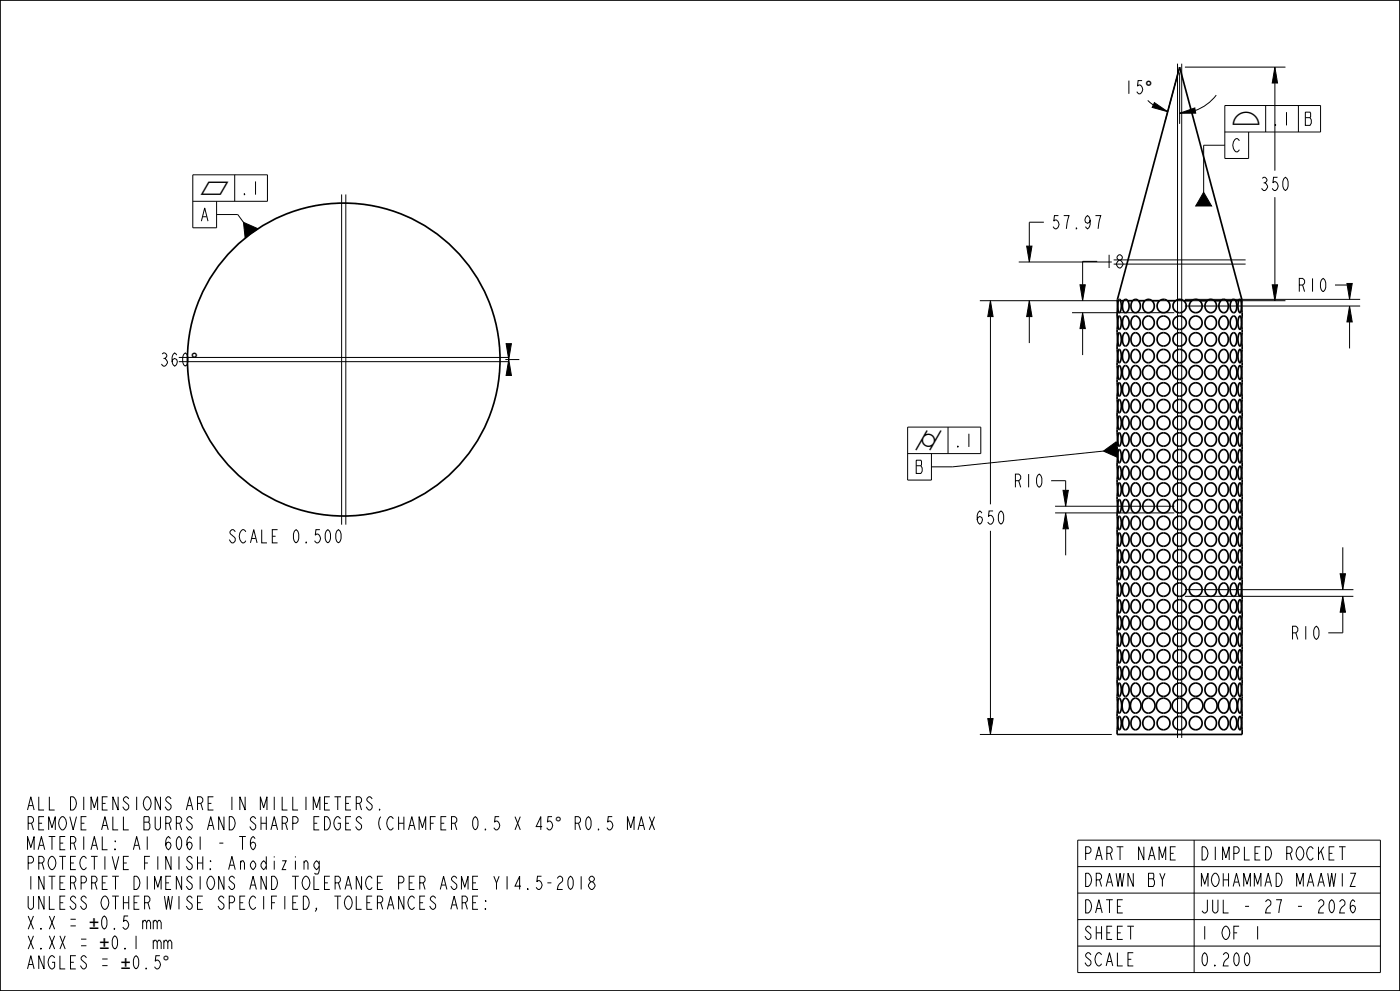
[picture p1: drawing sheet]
<svg xmlns="http://www.w3.org/2000/svg" width="420mm" height="297mm" viewBox="0 0 420 297" stroke-linecap="round" stroke-linejoin="round" font-family="sans-serif">
<g fill="#000">
<path d="M346.3 30.7l4 2.8-4.6-1.3zM353.9 33.9l4.5-1.6 .3 1.6zM382.5 20.1l.8 4.8h-1.6zM73 66.6l4.4 2-3.8 2.8zM308 73.8h1.6l-.8 4.7zM361.1 57.6l2.4 4.1h-4.8zM297.1 90.1l.8 4.8h-1.6zM308.8 90.1l.8 4.8h-1.6zM324.8 93.7l.8 4.8h-1.6zM324 85.4h1.6l-.8 4.7zM381.7 85.4h1.6l-.8 4.7zM404.9 91.7l.8 4.8h-1.6z"/>
<path d="M404.1 85h1.6l-.8 4.7zM151.8 103h1.6l-.8 4.8zM152.6 107.8l.8 4.7h-1.6zM331 135.2l3.9-2.8 .5 4.7zM318.9 147h1.6l-.8 4.7zM319.7 153.7l.8 4.8h-1.6zM402 172h1.6l-.8 4.7zM402.8 178.7l.8 4.8h-1.6zM296.3 215.4h1.6l-.8 4.7z"/>
</g>
<g fill="none" stroke="#000" stroke-width=".3">
<path d="M353.3 19.1v202.1M354.5 19.1v202.1M344.3 30.1l1.7 1.4M346.3 30.7l4 2.8-4.6-1.3zM353.5 21.7l-4 14.8M353.9 33.9l4.5-1.6 .3 1.6zM353.9 21.7v15.4M355.5 20.1h30.1M364.9 28.5a13.8 13.8 0 0 1-6.3 4.6M367.4 39.6h28.8v-8h-28.8v15.9h7.2v-7.9M379.7 31.6v8M382.5 20.1l.8 4.8h-1.6z"/>
<path d="M382.5 24.9v26.2M389.5 31.6v8M70.4 52.4v7.9M102.5 58.3v98.9M103.7 58.3v98.9M361.1 57.6l2.4 4.1h-4.8zM367.4 43.5h-6.3v14.1M382.5 59.1v26.3M57.8 60.3h22.4v-7.9h-22.4v15.9h7.2v-8M65 64.3h6.3l1.7 2.3M73 66.6l4.4 2-3.8 2.8zM305.6 78.5h27.9"/>
<path d="M308 73.8h1.6l-.8 4.7zM313.2 66.6h-4.4v7.2M329.2 78.3h-4.4v7.1M334.1 79.2h39.6M334.1 77.9h39.6M294 90.1h91.6M297.1 90.1l.8 4.8h-1.6zM297.1 94.9v56.2M308.8 90.1l.8 4.8h-1.6zM308.8 94.9v7.9M321.6 93.7h30.7M324 85.4h1.6l-.8 4.7z"/>
<path d="M324.8 93.7l.8 4.8h-1.6zM324.8 98.5v7.9M355.5 91.7h52.5M355.5 89.7h52.5M381.7 85.4h1.6l-.8 4.7zM400.5 85.4h4.4M404.1 85h1.6l-.8 4.7zM404.9 91.7l.8 4.8h-1.6zM404.9 96.5v7.9M53.6 108.4h99M53.6 107.1h99M151.6 107.8h4.2"/>
<path d="M151.8 103h1.6l-.8 4.8zM152.6 107.8l.8 4.7h-1.6zM272.3 135.9h21.9v-7.9h-21.9v15.9h7.1v-8M284.4 128v7.9M331 135.2l3.9-2.8 .5 4.7zM331 135.2l-45.2 4.7h-6.4M297.1 159.1v56.3M315.3 144.1h4.4v2.9M316.5 153.7h35.8M316.5 151.7h35.8M318.9 147h1.6l-.8 4.7zM319.7 153.7l.8 4.8h-1.6z"/>
<path d="M319.7 158.5v7.9M355.5 178.7h50.5M355.5 176.7h50.5M402 172h1.6l-.8 4.7zM402.8 178.7l.8 4.8h-1.6zM402.8 164v8M402.8 183.5v6.2h-4.3M296.3 215.4h1.6l-.8 4.7zM294 220.1h39.5M113.8 242.4l.2 .4h-.2zM165.6 244.7h-1.2l-.2 1.7 .4-.3a1.33 1.33 0 0 1 1.2 1.3 1.33 1.33 0 0 1-1.2 1.3l-.6-.6M323.3 251.8h90.8v39.7h-90.8z"/>
<path d="M323.3 259.7h90.8M358.2 251.8v39.7M145.6 272.2l.2 .3h-.2zM145.6 269.9h.2v.3zM176.9 264.6l.4-.3a1.16 1.16 0 0 1 1.2 1.1 1.16 1.16 0 0 1-1.2 1.2l-.4-.4a1.04 1.04 0 0 1 0-1.6zM177.3 264.3l-.6-.7a.91 .91 0 0 1 1-1l.6 .7v.3l-.6 .7M323.3 267.7h90.8M323.3 275.6h90.8M323.3 283.5h90.8"/>
</g>
<g fill="none" stroke="#000" stroke-width=".51">
<path d="M0 0h420v297h-420zM335.2 90.1l-.1 130h37.5v-130M335.2 90.1l18.7-70 18.7 70M335.2 90.1h.3M335.5 90.1l.4-.4 .2 .4M335.5 90.1l-.1 2.5 .4 1.1 .3-.5 .3-1-.3-2.1M335.6 94.8h.3l.2 .3 .3 1.4-.2 1.5-.4 .7-.3-.4-.1-1.2zM335.6 99.8h.3l.2 .3 .3 1.4-.2 1.5-.4 .7-.3-.4-.1-1.2zM336.1 90.1h1M337.1 90.1l.6-.4 .6 .4M337.1 90.1l-.3 1v1.3l.3 .9 .5 .4 .7-.4 .4-1v-1.2l-.4-1M337.2 94.9l.5-.2 .4 .3 .6 1.3-.2 1.6-.8 .8-.6-.3-.3-1.1v-1.4z"/>
<path d="M337.2 99.9l.4-.2 .5 .2 .6 1.4-.2 1.6-.8 .8-.6-.3-.3-1.1v-1.4zM338.3 90.1h1.5M339.8 90.1l.9-.4 .8 .4M339.8 90.1l-.5 1 .1 1.3 .4 .9 .8 .4 .9-.4 .5-1v-1.2l-.5-1M339.9 95.1l.6-.4 .6 .1 .6 .5 .3 .8-.1 1.6-.4 .6-.6 .4-.9-.2-.6-.9-.1-1.4zM341.5 90.1h2M343.4 95.2l.7-.4h.7l.7 .3 .6 .6 .1 1.6-.3 .7-.6 .5-1.3 .1-.9-.8-.2-1.4zM343.5 90.1l1-.4 1.1 .4M343.5 90.1l-.6 1v1.2l.6 1 1 .4 1-.4 .7-1v-1.2l-.6-1M345.6 90.1h2.3M347.9 90.1l.2-.1a1.88 1.88 0 0 1 2.1 .1M347.9 90.1l-.7 1v1.2l.7 1 1.1 .4 1.2-.4 .7-1v-1.2l-.7-1"/>
<path d="M350.2 90.1h2.5M352.7 90.1l1.2-.4 1.2 .4M352.7 90.1l-.7 1v1.2l.7 1 1.2 .4 1.2-.4 .7-1v-1.2l-.7-1M355.1 90.1h2.5M357.6 90.1a1.9 1.9 0 0 1 2.3 0M357.6 90.1l-.7 1v1.2l.7 1 1.1 .4 1.2-.4 .6-1 .1-1.2-.7-1M359.9 90.1h2.3M362.1 95.2l.6-.4 .7-.1 .7 .3 .5 .5 .3 .9v.9l-.4 .8-.5 .4-1.3 .1-.9-.8-.3-1.3zM362.2 90.1l-.6 1v1.2l.6 1 1.1 .4 1-.4 .6-1v-1.2l-.6-1M362.2 90.1l1-.4 1.1 .4M364.3 90.1h2M366.3 95.1l.5-.3h.6l.6 .3 .3 .7 .1 1.8-.4 .6-.5 .5-1-.2-.7-.9-.1-1.3z"/>
<path d="M366.3 90.1l-.6 1v1.2l.6 1 .8 .4 .8-.4 .5-.9v-1.3l-.4-1M366.3 90.1l.8-.4 .9 .4M368 90.1h1.5M369.5 90.1l-.4 1v1.2l.4 1 .6 .4 .6-.4 .3-.9v-1.3l-.3-1M369.5 90.1l.6-.4 .6 .4M369.6 95l.4-.3 .5 .1 .5 1.3-.1 1.8-.7 .8-.7-.4-.4-1.1v-1.2zM369.6 100l.4-.3 .5 .1 .5 1.3-.1 1.8-.7 .8-.7-.4-.4-1.1v-1.2zM370.7 90.1h1M371.7 90.1l-.3 2.1 .2 1 .4 .5 .4-1.1-.1-2.5M371.7 90.1l.2-.4 .4 .4M371.8 94.8l.4 .1 .2 1.3-.1 1.8-.3 .7-.4-.5-.2-1.3 .1-1.3zM371.8 99.8l.4 .1 .2 1.3-.1 1.8-.3 .7-.4-.5-.2-1.3 .1-1.3z"/>
<path d="M372.3 90.1h.3M335.6 109.6h.3l.2 .4 .3 1.4-.2 1.6-.4 .7-.3-.4-.2-1.3zM335.6 104.8h.3l.2 .3 .3 1.4-.2 1.5-.4 .7-.3-.4-.1-1.2zM335.6 114.8h.3l.2 .3 .3 1.4-.2 1.5-.4 .7-.3-.4-.1-1.2zM335.6 119.8h.3l.2 .3 .3 1.4-.2 1.5-.4 .7-.3-.4-.1-1.2zM337.2 109.8l.5-.2 .5 .2 .6 1.4-.3 1.7-.8 .8-.6-.3-.4-1.1 .1-1.6zM337.2 104.9l.4-.2 .5 .2 .6 1.4-.2 1.6-.8 .8-.6-.3-.3-1.1v-1.4zM337.2 114.9l.4-.2 .5 .2 .6 1.4-.2 1.6-.8 .8-.6-.3-.3-1.1v-1.4zM337.2 119.9l.4-.2 .5 .2 .6 1.4-.2 1.6-.8 .8-.6-.3-.3-1.1v-1.4zM339.8 109.9l.7-.3 .6 .1 .6 .5 .4 .8-.1 1.6-.5 .7-.6 .4-.9-.2-.6-1-.1-1.4zM339.9 100.1l.6-.4 .6 .1 .6 .5 .3 .8-.1 1.6-.4 .6-.6 .4-.9-.2-.6-.9-.1-1.4zM339.9 105.1l.6-.4 .6 .1 .6 .5 .3 .8-.1 1.6-.4 .6-.6 .4-.9-.2-.6-.9-.1-1.4z"/>
<path d="M339.9 115.1l.6-.4 .6 .1 .6 .5 .3 .8-.1 1.6-.4 .6-.6 .4-.9-.2-.6-.9-.1-1.4zM343.4 110l.7-.4h.8l.6 .3 .6 .7 .2 .8v.8l-.4 .7-.6 .6-1.3 .1-1-.8-.2-1.5zM343.4 100.2l.7-.4h.7l.7 .3 .6 .6 .1 1.6-.3 .7-.6 .5-1.3 .1-.9-.8-.2-1.4zM343.4 105.2l.7-.4h.7l.7 .3 .6 .6 .1 1.6-.3 .7-.6 .5-1.3 .1-.9-.8-.2-1.4zM343.4 115.2l.7-.4h.7l.7 .3 .6 .6 .1 1.6-.3 .7-.6 .5-1.3 .1-.9-.8-.2-1.4zM362 110.1l.6-.4 .8-.1 .7 .2 .5 .5 .4 .9v.9l-.4 .8-.5 .6-1.3 .2-1-.8-.4-1.5zM362.1 100.2l.6-.4 .7-.1 .7 .3 .5 .5 .3 .9v.9l-.4 .8-.5 .4-1.3 .1-.9-.8-.3-1.3zM362.1 105.2l.6-.4 .7-.1 .7 .3 .5 .5 .3 .9v.9l-.4 .8-.5 .4-1.3 .1-.9-.8-.3-1.3zM362.1 115.2l.6-.4 .7-.1 .7 .3 .5 .5 .3 .9v.9l-.4 .8-.5 .4-1.3 .1-.9-.8-.3-1.3zM366.2 110l.6-.4h.6l.6 .4 .4 .6v1.9l-.3 .7-.6 .5-1-.2-.8-1.1v-1.3zM366.3 100.1l.5-.3h.6l.6 .3 .3 .7 .1 1.8-.4 .6-.5 .5-1-.2-.7-.9-.1-1.3zM366.3 105.1l.5-.3h.6l.6 .3 .3 .7 .1 1.8-.4 .6-.5 .5-1-.2-.7-.9-.1-1.3z"/>
<path d="M366.3 115.1l.5-.3h.6l.6 .3 .3 .7 .1 1.8-.4 .6-.5 .5-1-.2-.7-.9-.1-1.3zM369.6 109.8l.4-.2 .5 .1 .5 1.1-.1 2-.2 .6-.5 .3-.7-.3-.5-1.2 .1-1.4zM369.6 105l.4-.3 .5 .1 .5 1.3-.1 1.8-.7 .8-.7-.4-.4-1.1v-1.2zM369.6 115l.4-.3 .5 .1 .5 1.3-.1 1.8-.7 .8-.7-.4-.4-1.1v-1.2zM369.6 120l.4-.3 .5 .1 .5 1.3-.1 1.8-.7 .8-.7-.4-.4-1.1v-1.2zM371.8 109.6l.4 .2 .2 1.3v1.9l-.4 .7-.4-.5-.2-1.3 .1-1.4zM371.8 104.8l.4 .1 .2 1.3-.1 1.8-.3 .7-.4-.5-.2-1.3 .1-1.3zM371.8 114.8l.4 .1 .2 1.3-.1 1.8-.3 .7-.4-.5-.2-1.3 .1-1.3zM371.8 119.8l.4 .1 .2 1.3-.1 1.8-.3 .7-.4-.5-.2-1.3 .1-1.3zM335.6 124.8h.3l.2 .3 .3 1.4-.2 1.5-.4 .7-.3-.4-.1-1.2zM335.6 129.8h.3l.2 .3 .3 1.4-.2 1.5-.4 .7-.3-.4-.1-1.2zM335.6 134.8h.3l.2 .3 .3 1.4-.2 1.5-.4 .7-.3-.4-.1-1.2z"/>
<path d="M335.6 139.8h.3l.2 .3 .3 1.4-.2 1.5-.4 .7-.3-.4-.1-1.2zM337.2 124.9l.5-.2 .4 .3 .6 1.3-.2 1.6-.8 .8-.6-.3-.3-1.1v-1.4zM337.2 129.9l.5-.2 .4 .3 .6 1.3-.2 1.6-.8 .8-.6-.3-.3-1.1v-1.4zM337.2 134.9l.4-.2 .5 .2 .6 1.4-.2 1.6-.8 .8-.6-.3-.3-1.1v-1.4zM337.2 139.9l.5-.2 .4 .3 .6 1.3-.2 1.6-.8 .8-.6-.3-.3-1.1v-1.4zM339.9 120.1l.6-.4 .6 .1 .6 .5 .3 .8-.1 1.6-.4 .6-.6 .4-.9-.2-.6-.9-.1-1.4zM339.9 125.1l.6-.4 .6 .1 .6 .5 .3 .8-.1 1.6-.4 .6-.6 .4-.9-.2-.6-.9-.1-1.4zM339.9 130.1l.6-.4 .6 .1 .6 .5 .3 .8-.1 1.6-.4 .6-.6 .4-.9-.2-.6-.9-.1-1.4zM339.9 135.1l.6-.4 .6 .1 .6 .5 .3 .8-.1 1.6-.4 .6-.6 .4-.9-.2-.6-.9-.1-1.4zM343.4 120.2l.7-.4h.7l.7 .3 .6 .6 .1 1.6-.3 .7-.6 .5-1.3 .1-.9-.8-.2-1.4zM343.4 125.2l.7-.4h.7l.7 .3 .6 .6 .1 1.6-.3 .7-.6 .5-1.3 .1-.9-.8-.2-1.4zM343.4 130.2l.7-.4h.7l.7 .3 .6 .6 .1 1.6-.3 .7-.6 .5-1.3 .1-.9-.8-.2-1.4z"/>
<path d="M343.4 135.2l.7-.4h.7l.7 .3 .6 .6 .1 1.6-.3 .7-.6 .5-1.3 .1-.9-.8-.2-1.4zM362.1 120.2l.6-.4 .7-.1 .7 .3 .5 .5 .3 .9v.9l-.4 .8-.5 .4-1.3 .1-.9-.8-.3-1.3zM362.1 125.2l.6-.4 .7-.1 .7 .3 .5 .5 .3 .9v.9l-.4 .8-.5 .4-1.3 .1-.9-.8-.3-1.3zM362.1 130.2l.6-.4 .7-.1 .7 .3 .5 .5 .3 .9v.9l-.4 .8-.5 .4-1.3 .1-.9-.8-.3-1.3zM362.1 135.2l.6-.4 .7-.1 .7 .3 .5 .5 .3 .9v.9l-.4 .8-.5 .4-1.3 .1-.9-.8-.3-1.3zM366.3 120.1l.5-.3h.6l.6 .3 .3 .7 .1 1.8-.4 .6-.5 .5-1-.2-.7-.9-.1-1.3zM366.3 125.1l.5-.3h.6l.6 .3 .3 .7 .1 1.8-.4 .6-.5 .5-1-.2-.7-.9-.1-1.3zM366.3 130.1l.5-.3h.6l.6 .3 .3 .7 .1 1.8-.4 .6-.5 .5-1-.2-.7-.9-.1-1.3zM366.3 135.1l.5-.3h.6l.6 .3 .3 .7 .1 1.8-.4 .6-.5 .5-1-.2-.7-.9-.1-1.3zM369.6 125l.4-.3 .5 .1 .5 1.3-.1 1.8-.7 .8-.7-.4-.4-1.1v-1.2zM369.6 130l.4-.3 .5 .1 .5 1.3-.1 1.8-.7 .8-.7-.4-.4-1.1v-1.2zM369.6 135l.4-.3 .5 .1 .5 1.3-.1 1.8-.7 .8-.7-.4-.4-1.1v-1.2z"/>
<path d="M369.6 140l.4-.3 .5 .1 .5 1.3-.1 1.8-.7 .8-.7-.4-.4-1.1v-1.2zM371.8 124.8l.4 .1 .2 1.3-.1 1.8-.3 .7-.4-.5-.2-1.3 .1-1.3zM371.8 129.8l.4 .1 .2 1.3-.1 1.8-.3 .7-.4-.5-.2-1.3 .1-1.3zM371.8 134.8l.4 .1 .2 1.3-.1 1.8-.3 .7-.4-.5-.2-1.3 .1-1.3zM371.8 139.8l.4 .1 .2 1.3-.1 1.8-.3 .7-.4-.5-.2-1.3 .1-1.3zM335.6 144.8h.3l.2 .3 .3 1.4-.2 1.5-.4 .7-.3-.4-.1-1.2zM335.6 149.8h.3l.2 .3 .3 1.4-.2 1.5-.4 .7-.3-.4-.1-1.2zM335.6 154.8h.3l.2 .3 .3 1.4-.2 1.5-.4 .7-.3-.4-.1-1.2zM335.6 159.8h.3l.2 .3 .3 1.4-.2 1.5-.4 .7-.3-.4-.1-1.2zM337.2 144.9l.5-.2 .4 .3 .6 1.3-.2 1.6-.8 .8-.6-.3-.3-1.1v-1.4zM337.2 149.9l.4-.2 .5 .2 .6 1.4-.2 1.6-.8 .8-.6-.3-.3-1.1v-1.4zM337.2 154.9l.5-.2 .4 .3 .6 1.3-.2 1.6-.8 .8-.6-.3-.3-1.1v-1.4z"/>
<path d="M337.2 159.9l.5-.2 .4 .3 .6 1.3-.2 1.6-.8 .8-.6-.3-.3-1.1v-1.4zM339.9 140.1l.6-.4 .6 .1 .6 .5 .3 .8-.1 1.6-.4 .6-.6 .4-.9-.2-.6-.9-.1-1.4zM339.9 145.1l.6-.4 .6 .1 .6 .5 .3 .8-.1 1.6-.4 .6-.6 .4-.9-.2-.6-.9-.1-1.4zM339.9 150.1l.6-.4 .6 .1 .6 .5 .3 .8-.1 1.6-.4 .6-.6 .4-.9-.2-.6-.9-.1-1.4zM339.9 155.1l.6-.4 .6 .1 .6 .5 .3 .8-.1 1.6-.4 .6-.6 .4-.9-.2-.6-.9-.1-1.4zM343.4 140.2l.7-.4h.7l.7 .3 .6 .6 .1 1.6-.3 .7-.6 .5-1.3 .1-.9-.8-.2-1.4zM343.4 145.2l.7-.4h.7l.7 .3 .6 .6 .1 1.6-.3 .7-.6 .5-1.3 .1-.9-.8-.2-1.4zM343.4 150.2l.7-.4h.7l.7 .3 .6 .6 .1 1.6-.3 .7-.6 .5-1.3 .1-.9-.8-.2-1.4zM343.4 155.2l.7-.4h.7l.7 .3 .6 .6 .1 1.6-.3 .7-.6 .5-1.3 .1-.9-.8-.2-1.4zM362.1 140.2l.6-.4 .7-.1 .7 .3 .5 .5 .3 .9v.9l-.4 .8-.5 .4-1.3 .1-.9-.8-.3-1.3zM362.1 145.2l.6-.4 .7-.1 .7 .3 .5 .5 .3 .9v.9l-.4 .8-.5 .4-1.3 .1-.9-.8-.3-1.3zM362.1 150.2l.6-.4 .7-.1 .7 .3 .5 .5 .3 .9v.9l-.4 .8-.5 .4-1.3 .1-.9-.8-.3-1.3z"/>
<path d="M362.1 155.2l.6-.4 .7-.1 .7 .3 .5 .5 .3 .9v.9l-.4 .8-.5 .4-1.3 .1-.9-.8-.3-1.3zM366.3 140.1l.5-.3h.6l.6 .3 .3 .7 .1 1.8-.4 .6-.5 .5-1-.2-.7-.9-.1-1.3zM366.3 145.1l.5-.3h.6l.6 .3 .3 .7 .1 1.8-.4 .6-.5 .5-1-.2-.7-.9-.1-1.3zM366.3 150.1l.5-.3h.6l.6 .3 .3 .7 .1 1.8-.4 .6-.5 .5-1-.2-.7-.9-.1-1.3zM366.3 155.1l.5-.3h.6l.6 .3 .3 .7 .1 1.8-.4 .6-.5 .5-1-.2-.7-.9-.1-1.3zM369.6 145l.4-.3 .5 .1 .5 1.3-.1 1.8-.7 .8-.7-.4-.4-1.1v-1.2zM369.6 150l.4-.3 .5 .1 .5 1.3-.1 1.8-.7 .8-.7-.4-.4-1.1v-1.2zM369.6 155l.4-.3 .5 .1 .5 1.3-.1 1.8-.7 .8-.7-.4-.4-1.1v-1.2zM369.6 160l.4-.3 .5 .1 .5 1.3-.1 1.8-.7 .8-.7-.4-.4-1.1v-1.2zM371.8 144.8l.4 .1 .2 1.3-.1 1.8-.3 .7-.4-.5-.2-1.3 .1-1.3zM371.8 149.8l.4 .1 .2 1.3-.1 1.8-.3 .7-.4-.5-.2-1.3 .1-1.3zM371.8 154.8l.4 .1 .2 1.3-.1 1.8-.3 .7-.4-.5-.2-1.3 .1-1.3z"/>
<path d="M371.8 159.8l.4 .1 .2 1.3-.1 1.8-.3 .7-.4-.5-.2-1.3 .1-1.3zM335.6 164.8h.3l.2 .3 .3 1.4-.2 1.5-.4 .7-.3-.4-.1-1.2zM335.6 179.8h.3l.2 .3 .3 1.4-.2 1.5-.4 .7-.3-.4-.1-1.2zM335.6 174.8h.3l.2 .3 .3 1.4-.2 1.5-.4 .7-.3-.4-.1-1.2zM335.6 169.8h.3l.2 .3 .3 1.4-.2 1.5-.4 .7-.3-.4-.1-1.2zM337.2 164.9l.4-.2 .5 .2 .6 1.4-.2 1.6-.8 .8-.6-.3-.3-1.1v-1.4zM337.2 179.9l.4-.2 .5 .2 .6 1.4-.2 1.6-.8 .8-.6-.3-.3-1.1v-1.4zM337.2 174.9l.5-.2 .4 .3 .6 1.3-.2 1.6-.8 .8-.6-.3-.3-1.1v-1.4zM337.2 169.9l.5-.2 .4 .3 .6 1.3-.2 1.6-.8 .8-.6-.3-.3-1.1v-1.4zM339.9 165.1l.6-.4 .6 .1 .6 .5 .3 .8-.1 1.6-.4 .6-.6 .4-.9-.2-.6-.9-.1-1.4zM339.9 160.1l.6-.4 .6 .1 .6 .5 .3 .8-.1 1.6-.4 .6-.6 .4-.9-.2-.6-.9-.1-1.4zM339.9 175.1l.6-.4 .6 .1 .6 .5 .3 .8-.1 1.6-.4 .6-.6 .4-.9-.2-.6-.9-.1-1.4z"/>
<path d="M339.9 170.1l.6-.4 .6 .1 .6 .5 .3 .8-.1 1.6-.4 .6-.6 .4-.9-.2-.6-.9-.1-1.4zM343.4 165.2l.7-.4h.7l.7 .3 .6 .6 .1 1.6-.3 .7-.6 .5-1.3 .1-.9-.8-.2-1.4zM343.4 160.2l.7-.4h.7l.7 .3 .6 .6 .1 1.6-.3 .7-.6 .5-1.3 .1-.9-.8-.2-1.4zM343.4 175.2l.7-.4h.7l.7 .3 .6 .6 .1 1.6-.3 .7-.6 .5-1.3 .1-.9-.8-.2-1.4zM343.4 170.2l.7-.4h.7l.7 .3 .6 .6 .1 1.6-.3 .7-.6 .5-1.3 .1-.9-.8-.2-1.4zM362.1 165.2l.6-.4 .7-.1 .7 .3 .5 .5 .3 .9v.9l-.4 .8-.5 .4-1.3 .1-.9-.8-.3-1.3zM362.1 160.2l.6-.4 .7-.1 .7 .3 .5 .5 .3 .9v.9l-.4 .8-.5 .4-1.3 .1-.9-.8-.3-1.3zM362.1 175.2l.6-.4 .7-.1 .7 .3 .5 .5 .3 .9v.9l-.4 .8-.5 .4-1.3 .1-.9-.8-.3-1.3zM362.1 170.2l.6-.4 .7-.1 .7 .3 .5 .5 .3 .9v.9l-.4 .8-.5 .4-1.3 .1-.9-.8-.3-1.3zM366.3 165.1l.5-.3h.6l.6 .3 .3 .7 .1 1.8-.4 .6-.5 .5-1-.2-.7-.9-.1-1.3zM366.3 160.1l.5-.3h.6l.6 .3 .3 .7 .1 1.8-.4 .6-.5 .5-1-.2-.7-.9-.1-1.3zM366.3 175.1l.5-.3h.6l.6 .3 .3 .7 .1 1.8-.4 .6-.5 .5-1-.2-.7-.9-.1-1.3z"/>
<path d="M366.3 170.1l.5-.3h.6l.6 .3 .3 .7 .1 1.8-.4 .6-.5 .5-1-.2-.7-.9-.1-1.3zM369.6 165l.4-.3 .5 .1 .5 1.3-.1 1.8-.7 .8-.7-.4-.4-1.1v-1.2zM369.6 180l.4-.3 .5 .1 .5 1.3-.1 1.8-.7 .8-.7-.4-.4-1.1v-1.2zM369.6 175l.4-.3 .5 .1 .5 1.3-.1 1.8-.7 .8-.7-.4-.4-1.1v-1.2zM369.6 170l.4-.3 .5 .1 .5 1.3-.1 1.8-.7 .8-.7-.4-.4-1.1v-1.2zM371.8 164.8l.4 .1 .2 1.3-.1 1.8-.3 .7-.4-.5-.2-1.3 .1-1.3zM371.8 179.8l.4 .1 .2 1.3-.1 1.8-.3 .7-.4-.5-.2-1.3 .1-1.3zM371.8 174.8l.4 .1 .2 1.3-.1 1.8-.3 .7-.4-.5-.2-1.3 .1-1.3zM371.8 169.8l.4 .1 .2 1.3-.1 1.8-.3 .7-.4-.5-.2-1.3 .1-1.3zM335.6 184.7h.3l.2 .4 .3 1.3-.2 1.6-.4 .7-.3-.4-.1-1.2zM335.6 199.8h.3l.2 .3 .3 1.4-.2 1.5-.4 .7-.3-.4-.1-1.2zM335.6 194.8h.3l.2 .3 .3 1.4-.2 1.5-.4 .7-.3-.4-.1-1.2z"/>
<path d="M335.6 189.8h.3l.2 .3 .3 1.4-.2 1.5-.4 .7-.3-.4-.1-1.2zM337.2 184.8l.5-.2 .5 .3 .5 1.4-.2 1.6-.8 .8-.6-.3-.3-1.1v-1.5zM337.2 199.9l.5-.2 .4 .3 .6 1.3-.2 1.6-.8 .8-.6-.3-.3-1.1v-1.4zM337.2 194.9l.4-.2 .5 .2 .6 1.4-.2 1.6-.8 .8-.6-.3-.3-1.1v-1.4zM337.2 189.9l.4-.2 .5 .2 .6 1.4-.2 1.6-.8 .8-.6-.3-.3-1.1v-1.4zM339.8 185l.7-.4 .6 .1 .6 .5 .4 .8-.1 1.7-.5 .6-.6 .4-.9-.2-.6-1-.1-1.4zM339.9 195.1l.6-.4 .6 .1 .6 .5 .3 .8-.1 1.6-.4 .6-.6 .4-.9-.2-.6-.9-.1-1.4zM339.9 190.1l.6-.4 .6 .1 .6 .5 .3 .8-.1 1.6-.4 .6-.6 .4-.9-.2-.6-.9-.1-1.4zM339.9 180.1l.6-.4 .6 .1 .6 .5 .3 .8-.1 1.6-.4 .6-.6 .4-.9-.2-.6-.9-.1-1.4zM343.4 185.1l.7-.4h.8l.6 .3 .6 .6 .2 .8v.8l-.4 .8-.6 .5-1.3 .1-.9-.8-.3-1.5zM343.4 195.2l.7-.4h.7l.7 .3 .6 .6 .1 1.6-.3 .7-.6 .5-1.3 .1-.9-.8-.2-1.4zM343.4 190.2l.7-.4h.7l.7 .3 .6 .6 .1 1.6-.3 .7-.6 .5-1.3 .1-.9-.8-.2-1.4z"/>
<path d="M343.4 180.2l.7-.4h.7l.7 .3 .6 .6 .1 1.6-.3 .7-.6 .5-1.3 .1-.9-.8-.2-1.4zM362 185.2l.6-.5 .8-.1 .7 .3 .5 .5 .3 .8v.9l-.3 .9-.5 .5-1.3 .2-1-.8-.4-1.5zM362.1 195.2l.6-.4 .7-.1 .7 .3 .5 .5 .3 .9v.9l-.4 .8-.5 .4-1.3 .1-.9-.8-.3-1.3zM362.1 190.2l.6-.4 .7-.1 .7 .3 .5 .5 .3 .9v.9l-.4 .8-.5 .4-1.3 .1-.9-.8-.3-1.3zM362.1 180.2l.6-.4 .7-.1 .7 .3 .5 .5 .3 .9v.9l-.4 .8-.5 .4-1.3 .1-.9-.8-.3-1.3zM366.3 185l.5-.3h.6l.6 .3 .4 .7v1.8l-.4 .7-.5 .5-1-.2-.8-1v-1.4zM366.3 195.1l.5-.3h.6l.6 .3 .3 .7 .1 1.8-.4 .6-.5 .5-1-.2-.7-.9-.1-1.3zM366.3 190.1l.5-.3h.6l.6 .3 .3 .7 .1 1.8-.4 .6-.5 .5-1-.2-.7-.9-.1-1.3zM366.3 180.1l.5-.3h.6l.6 .3 .3 .7 .1 1.8-.4 .6-.5 .5-1-.2-.7-.9-.1-1.3zM369.6 184.9l.4-.3 .5 .1 .5 1.2-.1 1.9-.7 .9-.7-.3-.5-1.2 .1-1.3zM369.6 200l.4-.3 .5 .1 .5 1.3-.1 1.8-.7 .8-.7-.4-.4-1.1v-1.2zM369.6 195l.4-.3 .5 .1 .5 1.3-.1 1.8-.7 .8-.7-.4-.4-1.1v-1.2z"/>
<path d="M369.6 190l.4-.3 .5 .1 .5 1.3-.1 1.8-.7 .8-.7-.4-.4-1.1v-1.2zM371.8 184.7l.4 .1 .2 1.3-.1 1.9-.3 .7-.4-.5-.2-1.3 .1-1.4zM371.8 199.8l.4 .1 .2 1.3-.1 1.8-.3 .7-.4-.5-.2-1.3 .1-1.3zM371.8 194.8l.4 .1 .2 1.3-.1 1.8-.3 .7-.4-.5-.2-1.3 .1-1.3zM371.8 189.8l.4 .1 .2 1.3-.1 1.8-.3 .7-.4-.5-.2-1.3 .1-1.3zM335.6 209.3h.3l.3 .4 .3 1.5-.2 1.7-.5 .8-.3-.5-.2-1.3zM335.6 214.8h.3l.2 .3 .3 1.4-.2 1.5-.4 .7-.3-.4-.1-1.2zM335.6 204.8h.3l.2 .3 .3 1.4-.2 1.5-.4 .7-.3-.4-.1-1.2zM337.2 209.5l.5-.3 .5 .3 .6 1.5-.2 1.9-.4 .5-.5 .3-.6-.4-.4-1.1v-1.7zM337.2 214.9l.5-.2 .4 .3 .6 1.3-.2 1.6-.8 .8-.6-.3-.3-1.1v-1.4zM337.2 204.9l.4-.2 .5 .2 .6 1.4-.2 1.6-.8 .8-.6-.3-.3-1.1v-1.4zM339.8 209.6l.7-.3 .7 .1 .6 .5 .4 .8 .1 .9-.2 1-.5 .7-.7 .4-.9-.2-.7-1-.1-1.6z"/>
<path d="M339.9 215.1l.6-.4 .6 .1 .6 .5 .3 .8-.1 1.6-.4 .6-.6 .4-.9-.2-.6-.9-.1-1.4zM339.9 205.1l.6-.4 .6 .1 .6 .5 .3 .8-.1 1.6-.4 .6-.6 .4-.9-.2-.6-.9-.1-1.4zM339.9 200.1l.6-.4 .6 .1 .6 .5 .3 .8-.1 1.6-.4 .6-.6 .4-.9-.2-.6-.9-.1-1.4zM343.3 209.8l.7-.5h.9l.8 .4 .5 .6 .3 .9-.1 .9-.4 .8-.7 .6-1.3 .1-1.1-.9-.2-1.6zM343.4 215.2l.7-.4h.7l.7 .3 .6 .6 .1 1.6-.3 .7-.6 .5-1.3 .1-.9-.8-.2-1.4zM343.4 205.2l.7-.4h.7l.7 .3 .6 .6 .1 1.6-.3 .7-.6 .5-1.3 .1-.9-.8-.2-1.4zM343.4 200.2l.7-.4h.7l.7 .3 .6 .6 .1 1.6-.3 .7-.6 .5-1.3 .1-.9-.8-.2-1.4zM361.9 209.8l.7-.4 .9-.1 .7 .3 .6 .6 .3 .9v.9l-.4 .9-.5 .6-1.4 .1-1.2-.9-.3-1.4zM362.1 215.2l.6-.4 .7-.1 .7 .3 .5 .5 .3 .9v.9l-.4 .8-.5 .4-1.3 .1-.9-.8-.3-1.3zM362.1 205.2l.6-.4 .7-.1 .7 .3 .5 .5 .3 .9v.9l-.4 .8-.5 .4-1.3 .1-.9-.8-.3-1.3zM362.1 200.2l.6-.4 .7-.1 .7 .3 .5 .5 .3 .9v.9l-.4 .8-.5 .4-1.3 .1-.9-.8-.3-1.3zM366.2 209.7l.6-.4h.7l.6 .4 .4 .7 .1 1-.1 1.1-.4 .7-.6 .5-1-.2-.9-1.1-.1-1.4z"/>
<path d="M366.3 215.1l.5-.3h.6l.6 .3 .3 .7 .1 1.8-.4 .6-.5 .5-1-.2-.7-.9-.1-1.3zM366.3 205.1l.5-.3h.6l.6 .3 .3 .7 .1 1.8-.4 .6-.5 .5-1-.2-.7-.9-.1-1.3zM366.3 200.1l.5-.3h.6l.6 .3 .3 .7 .1 1.8-.4 .6-.5 .5-1-.2-.7-.9-.1-1.3zM369.6 209.5l.4-.2 .5 .1 .6 1.2-.1 2.1-.3 .7-.5 .3-.7-.4-.6-1.2 .1-1.5zM369.6 215l.4-.3 .5 .1 .5 1.3-.1 1.8-.7 .8-.7-.4-.4-1.1v-1.2zM369.6 205l.4-.3 .5 .1 .5 1.3-.1 1.8-.7 .8-.7-.4-.4-1.1v-1.2zM371.8 209.3h.3l.1 .2 .2 1.4v2l-.4 .8-.5-.6-.2-1.4 .1-1.3zM371.8 214.8l.4 .1 .2 1.3-.1 1.8-.3 .7-.4-.5-.2-1.3 .1-1.3zM371.8 204.8l.4 .1 .2 1.3-.1 1.8-.3 .7-.4-.5-.2-1.3 .1-1.3z"/>
<circle cx="349.1" cy="96.7" r="1.96"/>
<circle cx="353.9" cy="96.7" r="2"/>
<circle cx="358.7" cy="96.8" r="1.96"/>
<circle cx="103.1" cy="107.8" r="46.9"/>
<circle cx="349.1" cy="116.7" r="1.96"/>
<circle cx="349.1" cy="106.7" r="1.96"/>
<circle cx="349.1" cy="101.7" r="1.96"/>
<circle cx="349.1" cy="111.6" r="2.04"/>
<circle cx="353.9" cy="116.7" r="2"/>
<circle cx="353.9" cy="101.7" r="2"/>
<circle cx="353.9" cy="106.7" r="2"/>
<circle cx="353.9" cy="111.6" r="2.08"/>
<circle cx="358.7" cy="111.7" r="2.04"/>
<circle cx="358.7" cy="101.8" r="1.96"/>
<circle cx="358.7" cy="106.8" r="1.96"/>
<circle cx="358.7" cy="116.8" r="1.96"/>
<circle cx="349.1" cy="121.7" r="1.96"/>
<circle cx="349.1" cy="131.7" r="1.96"/>
<circle cx="349.1" cy="136.7" r="1.96"/>
<circle cx="349.1" cy="126.7" r="1.96"/>
<circle cx="353.9" cy="126.7" r="2"/>
<circle cx="353.9" cy="121.7" r="2"/>
<circle cx="353.9" cy="136.7" r="2"/>
<circle cx="353.9" cy="131.7" r="2"/>
<circle cx="358.7" cy="126.8" r="1.96"/>
<circle cx="358.7" cy="131.8" r="1.96"/>
<circle cx="358.7" cy="136.8" r="1.96"/>
<circle cx="358.7" cy="121.8" r="1.96"/>
<circle cx="349.1" cy="146.7" r="1.96"/>
<circle cx="349.1" cy="141.7" r="1.96"/>
<circle cx="349.1" cy="156.7" r="1.96"/>
<circle cx="349.1" cy="151.7" r="1.96"/>
<circle cx="353.9" cy="151.7" r="2"/>
<circle cx="353.9" cy="156.7" r="2"/>
<circle cx="353.9" cy="141.7" r="2"/>
<circle cx="353.9" cy="146.7" r="2"/>
<circle cx="358.7" cy="141.8" r="1.96"/>
<circle cx="358.7" cy="156.8" r="1.96"/>
<circle cx="358.7" cy="146.8" r="1.96"/>
<circle cx="358.7" cy="151.8" r="1.96"/>
<circle cx="349.1" cy="161.7" r="1.96"/>
<circle cx="349.1" cy="176.7" r="1.96"/>
<circle cx="349.1" cy="166.7" r="1.96"/>
<circle cx="349.1" cy="171.7" r="1.96"/>
<circle cx="353.9" cy="166.7" r="2"/>
<circle cx="353.9" cy="176.7" r="2"/>
<circle cx="353.9" cy="161.7" r="2"/>
<circle cx="353.9" cy="171.7" r="2"/>
<circle cx="358.7" cy="171.8" r="1.96"/>
<circle cx="358.7" cy="161.8" r="1.96"/>
<circle cx="358.7" cy="176.8" r="1.96"/>
<circle cx="358.7" cy="166.8" r="1.96"/>
<circle cx="349.1" cy="191.7" r="1.96"/>
<circle cx="349.1" cy="181.7" r="1.96"/>
<circle cx="349.1" cy="196.7" r="1.96"/>
<circle cx="349.1" cy="186.6" r="2.01"/>
<circle cx="353.9" cy="191.7" r="2"/>
<circle cx="353.9" cy="196.7" r="2"/>
<circle cx="353.9" cy="181.7" r="2"/>
<circle cx="353.9" cy="186.7" r="2.05"/>
<circle cx="358.7" cy="186.7" r="2.01"/>
<circle cx="358.7" cy="196.8" r="1.96"/>
<circle cx="358.7" cy="191.8" r="1.96"/>
<circle cx="358.7" cy="181.8" r="1.96"/>
<circle cx="349.1" cy="211.4" r="2.2"/>
<circle cx="349.1" cy="216.7" r="1.96"/>
<circle cx="349.1" cy="206.7" r="1.96"/>
<circle cx="349.1" cy="201.7" r="1.96"/>
<circle cx="353.9" cy="211.5" r="2.23"/>
<circle cx="353.9" cy="206.7" r="2"/>
<circle cx="353.9" cy="201.7" r="2"/>
<circle cx="353.9" cy="216.7" r="2"/>
<circle cx="358.7" cy="216.8" r="1.96"/>
<circle cx="358.7" cy="206.8" r="1.96"/>
<circle cx="358.7" cy="201.8" r="1.96"/>
<circle cx="358.7" cy="211.5" r="2.2"/>
</g>
<g font-size="5.5">
<text x="369.4" y="37.6">⌓</text>
<text x="59.8" y="58.3">⏥</text>
<text x="274.3" y="134">⌭</text>
<text x="166.4" y="248.7">° R0.5 MAX</text>
<text x="166.4" y="248.7">°</text>
<text x="26.7" y="278.5">±</text>
<text x="29.9" y="284.4">±</text>
<text x="36.2" y="290.4">±</text>
<text x="48.8" y="290.4">°</text>
</g>
<g font-size="5.2">
<text x="337.1" y="28.1">15</text>
<text x="381.2" y="37.6">.1</text>
<text x="391" y="37.6">B</text>
<text x="369.4" y="45.5">C</text>
<text x="71.9" y="58.3">.1</text>
<text x="377.7" y="57.1">350</text>
<text x="59.8" y="66.3">A</text>
<text x="315.1" y="68.6">57.97</text>
<text x="331.1" y="80.3">18</text>
<text x="389" y="87.4">R10</text>
<text x="47.7" y="109.7">360</text>
<text x="285.9" y="134">.1</text>
<text x="274.3" y="141.9">B</text>
<text x="303.8" y="146.1">R10</text>
<text x="292.4" y="157.1">650</text>
<text x="68.7" y="162.7">SCALE 0.500</text>
<text x="387" y="191.6">R10</text>
<text x="7.7" y="242.8">ALL DIMENSIONS ARE IN MILLIMETERS.</text>
<text x="7.7" y="248.7">REMOVE ALL BURRS AND SHARP EDGES (CHAMFER 0.5 X 45</text>
<text x="7.7" y="254.7">MATERIAL: AI 6061 - T6</text>
<text x="324.9" y="257.7">PART NAME</text>
<text x="359.8" y="257.7">DIMPLED ROCKET</text>
<text x="7.7" y="260.6">PROTECTIVE FINISH: Anodizing</text>
<text x="7.7" y="266.6">INTERPRET DIMENSIONS AND TOLERANCE PER ASME Y14.5-2018</text>
<text x="324.9" y="265.7">DRAWN BY</text>
<text x="359.8" y="265.7">MOHAMMAD MAAWIZ</text>
<text x="7.7" y="272.5">UNLESS OTHER WISE SPECIFIED, TOLERANCES ARE:</text>
<text x="324.9" y="273.6">DATE</text>
<text x="359.8" y="273.6">JUL - 27 - 2026</text>
<text x="7.7" y="278.5">X.X = ±0.5 mm</text>
<text x="324.9" y="281.6">SHEET</text>
<text x="359.8" y="281.6">1 OF 1</text>
<text x="7.7" y="284.4">X.XX = ±0.1 mm</text>
<text x="7.7" y="290.4">ANGLES = ±0.5°</text>
<text x="324.9" y="289.5">SCALE</text>
<text x="359.8" y="289.5">0.200</text>
</g>
</svg>
